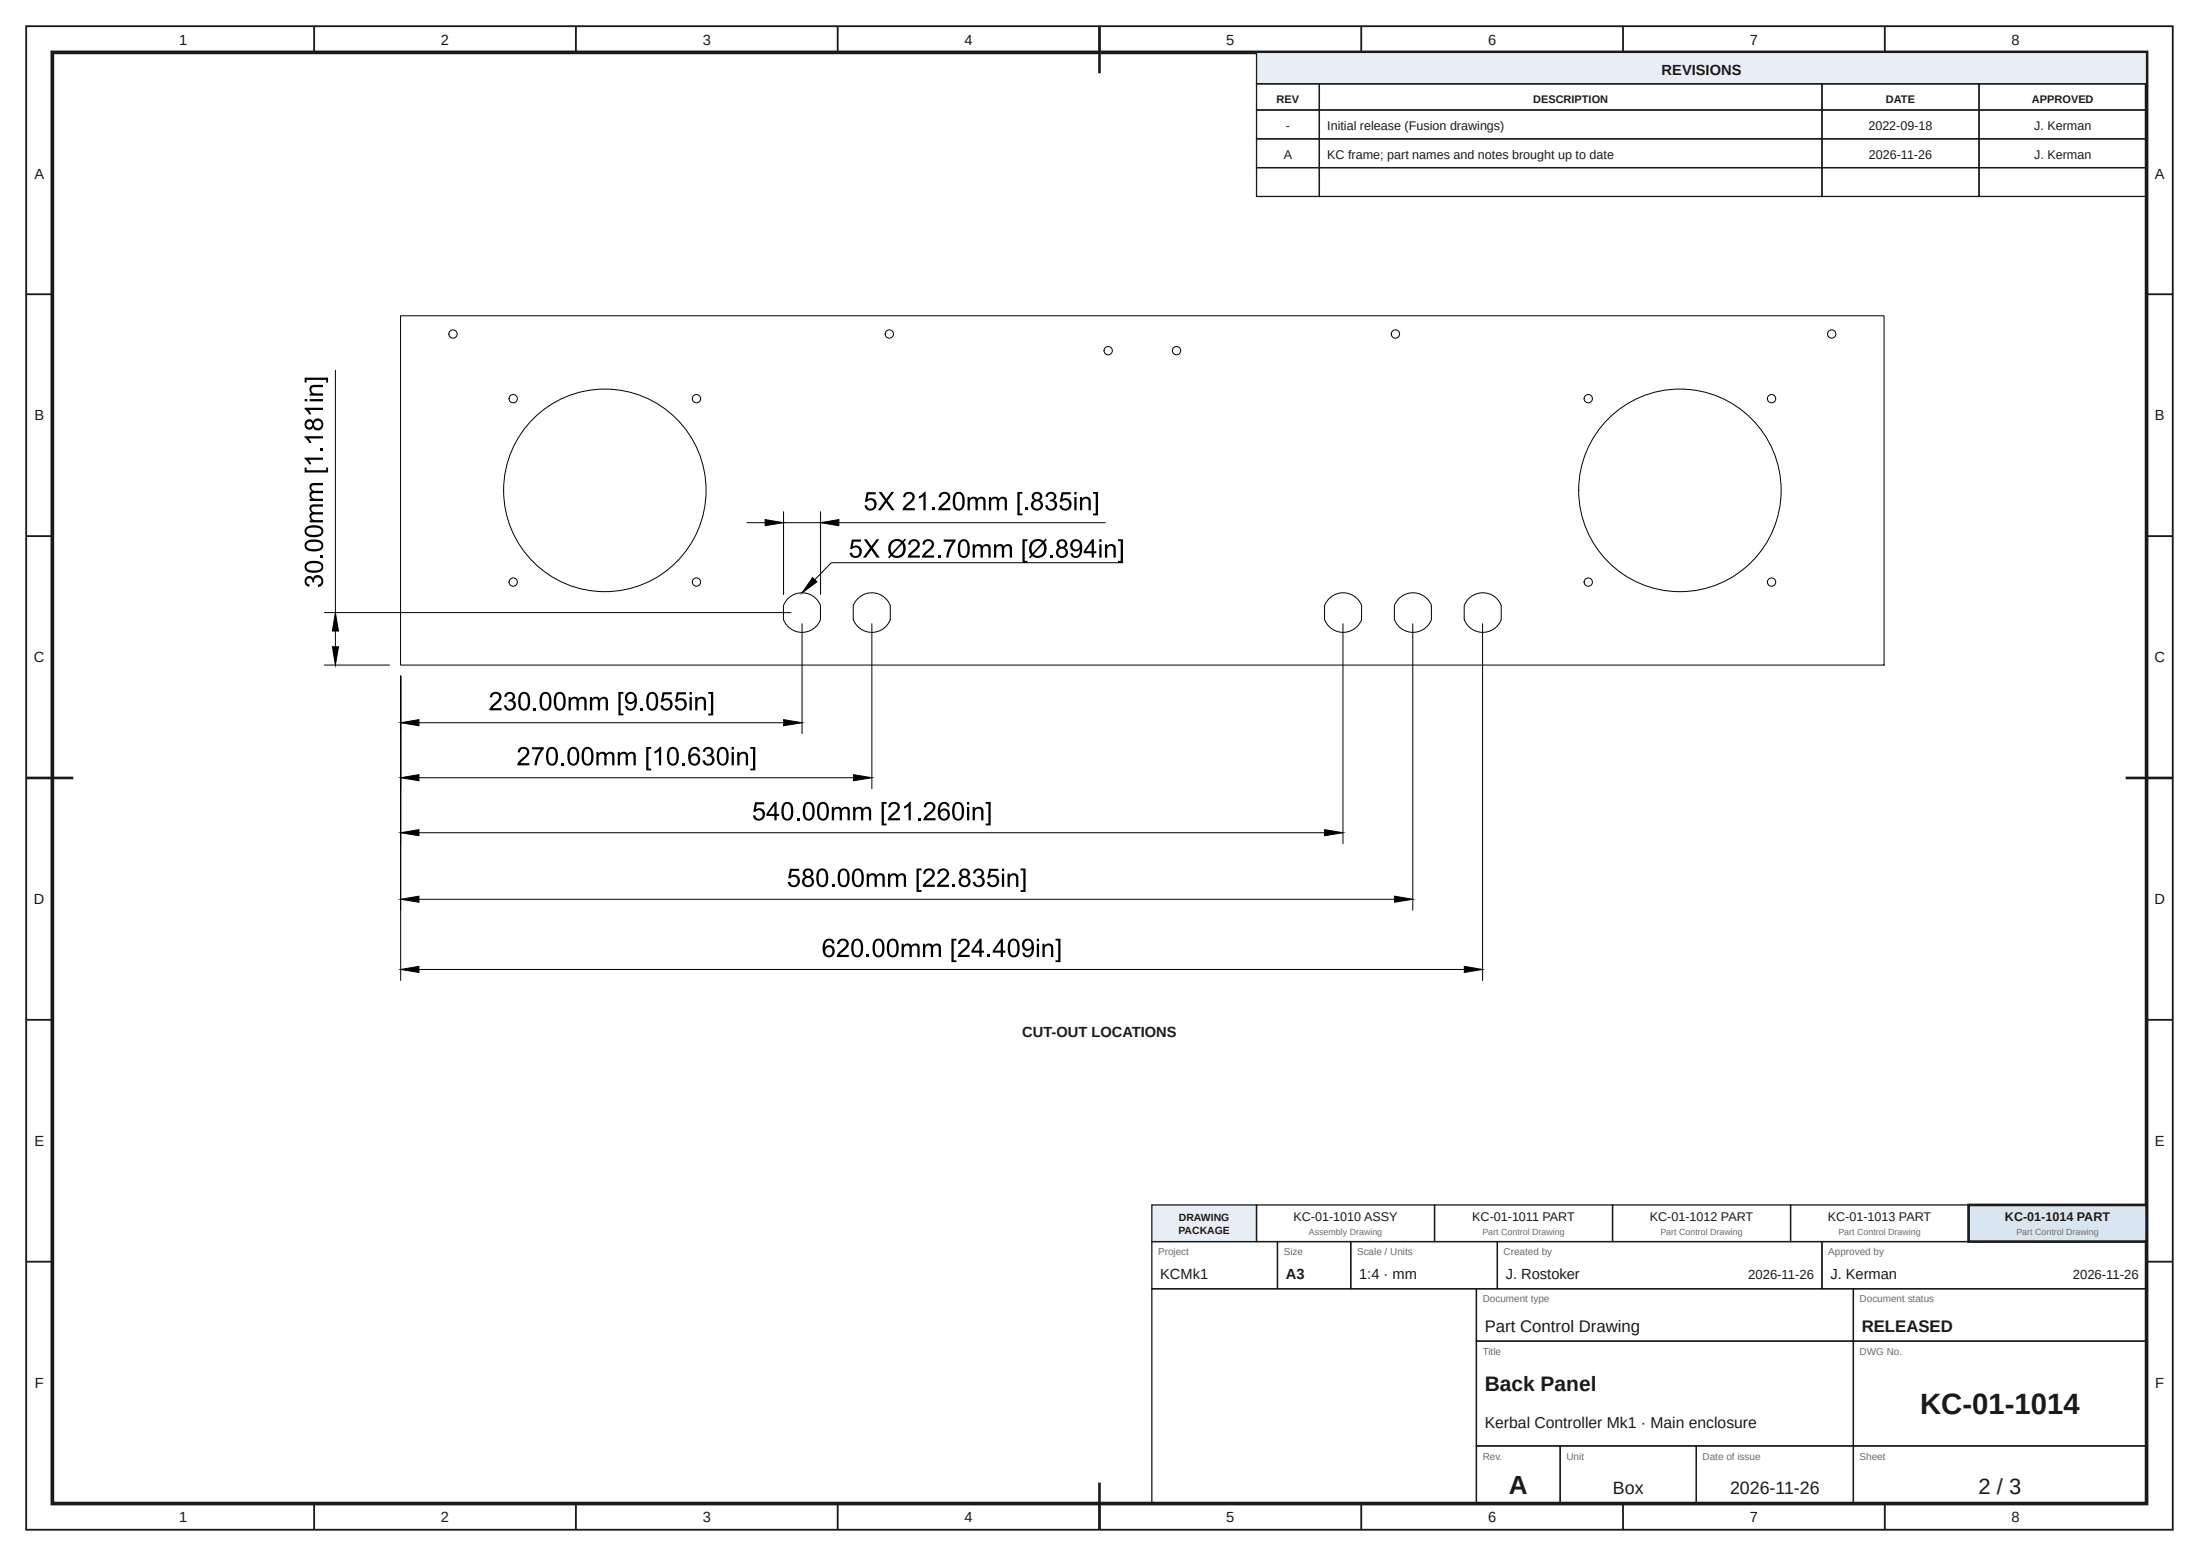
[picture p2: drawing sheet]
<svg xmlns="http://www.w3.org/2000/svg" width="420mm" height="297mm" viewBox="0 0 420 297" stroke-linecap="round" stroke-linejoin="round" font-family="sans-serif">
<g fill="none" stroke="#1a1a1a" stroke-width=".35">
<path d="M5 5h410v287h-410zM60 5v5M110 5v5M160 5v5M210 5v5M260 5v5M310 5v5M360 5v5M5 56.2h5M410 56.2h5M5 102.3h5M410 102.3h5"/>
<path d="M5 148.5h5M410 148.5h5M5 194.7h5M410 194.7h5M5 240.8h5M410 240.8h5M60 287v5M110 287v5M160 287v5M210 287v5M260 287v5M310 287v5"/>
<path d="M360 287v5"/>
</g>
<path d="M10 10h400v277h-400z" fill="none" stroke="#1a1a1a" stroke-width=".7" stroke-linecap="butt"/>
<path d="M210 5v9M5 148.5h9M406 148.5h9M210 283v9" fill="none" stroke="#1a1a1a" stroke-width=".5"/>
<path d="M240 10h170v6h-170z" fill="#e8eef5"/>
<g fill="none" stroke="#1a1a1a" stroke-width=".25">
<path d="M240 10h170v6h-170zM240 16h12v5h-12zM252 16h96v5h-96zM348 16h30v5h-30zM378 16h32v5h-32zM240 21h12v5.5h-12zM240 26.5h12v5.5h-12zM240 32h12v5.5h-12zM252 21h96v5.5h-96zM252 26.5h96v5.5h-96zM252 32h96v5.5h-96zM348 21h30v5.5h-30z"/>
<path d="M348 26.5h30v5.5h-30zM348 32h30v5.5h-30zM378 21h32v5.5h-32zM378 26.5h32v5.5h-32zM378 32h32v5.5h-32zM220 237h24v9h-24zM244 237h14v9h-14zM258 237h28v9h-28zM286 237h62v9h-62zM348 237h62v9h-62zM220 246h62v41h-62zM282 246h72v10h-72z"/>
<path d="M282 256h72v20h-72zM354 246h56v10h-56zM354 256h56v20h-56zM282 276h16v11h-16zM298 276h26v11h-26zM324 276h30v11h-30zM354 276h56v11h-56z"/>
</g>
<path d="M220 230h20v7h-20z" fill="#e8eef5"/>
<path d="M220 230h20v7h-20zM240 230h34v7h-34zM274 230h34v7h-34zM308 230h34v7h-34zM342 230h34v7h-34z" fill="none" stroke="#1a1a1a" stroke-width=".25"/>
<path d="M376 230h34v7h-34z" fill="#d9e6f2"/>
<path d="M376 230h34v7h-34z" fill="none" stroke="#1a1a1a" stroke-width=".5"/>
<g fill="none" stroke="#000" stroke-width=".19">
<path d="M64.1 70.7v46.2M76.5 60.3h283.4v66.7h-283.4zM142.7 99.8h3.4M146.1 99.2l3.6 .6-3.6 .5zM149.7 97.7v15.8M149.7 99.8h7M156.7 99.8l3.5-.6v1.1zM156.7 97.7v15.8M160.2 99.8h50.9M62 116.9h89.1M64.1 116.9l.6 3.6h-1.2zM149.6 115.6l.1 2.7a3.8 3.8 0 0 0 3.5 2.4 3.8 3.8 0 0 0 3.5-2.4v-2.7"/>
<path d="M153.2 119.1v21M155.2 110.2l.8 .9-2.8 2.1zM156.7 115.6a3.8 3.8 0 0 0-3.5-2.4 3.8 3.8 0 0 0-3.5 2.4M163 115.6v2.7a3.8 3.8 0 0 0 3.5 2.4 3.8 3.8 0 0 0 3.5-2.4v-2.7M166.5 119.1v31.5M170 115.6a3.8 3.8 0 0 0-3.5-2.4 3.8 3.8 0 0 0-3.5 2.4M214.5 107.4h-55.7l-3.2 3.3M253 115.6v2.7M256.5 119.1v41.9M260.1 115.6v2.7a3.8 3.8 0 0 1-3.6 2.4 3.8 3.8 0 0 1-3.5-2.4M260.1 115.6a3.8 3.8 0 0 0-3.6-2.4 3.8 3.8 0 0 0-3.5 2.4M266.3 115.6v2.7a3.8 3.8 0 0 0 3.6 2.4 3.8 3.8 0 0 0 3.5-2.4v-2.7"/>
<path d="M269.8 119.1v54.6M273.4 115.6a3.8 3.8 0 0 0-3.5-2.4 3.8 3.8 0 0 0-3.6 2.4M279.7 115.6v2.7a3.8 3.8 0 0 0 3.5 2.4 3.8 3.8 0 0 0 3.5-2.4v-2.7M283.2 119.1v68M286.7 115.6a3.8 3.8 0 0 0-3.5-2.4 3.8 3.8 0 0 0-3.5 2.4M62 127h12.4M63.5 123.5h1.2l-.6 3.5zM64.1 120.5v3M76.5 138l3.5-.6v1.1zM76.5 129v58.1M80 138h69.7M149.7 137.4l3.5 .6-3.5 .5z"/>
<path d="M76.5 148.5l3.5-.6v1.1zM76.5 159l3.5-.6v1.1zM80 148.5h83M80 159h173M163 147.9l3.5 .6-3.5 .5zM253 158.4l3.5 .6-3.5 .5zM76.5 171.7l3.5-.6v1.1zM80 171.7h186.3M266.3 171.1l3.5 .6-3.5 .5zM76.5 185.1l3.5-.6v1.1zM80 185.1h199.7M279.7 184.5l3.5 .6-3.5 .5z"/>
<circle cx="86.5" cy="63.8" r=".79"/>
<circle cx="98" cy="76.1" r=".79"/>
<circle cx="133" cy="76.1" r=".79"/>
<circle cx="169.9" cy="63.8" r=".79"/>
<circle cx="211.7" cy="66.9" r=".79"/>
<circle cx="224.7" cy="66.9" r=".79"/>
<circle cx="266.5" cy="63.8" r=".79"/>
<circle cx="303.4" cy="76.1" r=".79"/>
<circle cx="338.4" cy="76.1" r=".79"/>
<circle cx="349.9" cy="63.8" r=".79"/>
<circle cx="115.5" cy="93.6" r="19.3"/>
<circle cx="320.9" cy="93.6" r="19.3"/>
<circle cx="98" cy="111.1" r=".79"/>
<circle cx="133" cy="111.1" r=".79"/>
<circle cx="303.4" cy="111.1" r=".79"/>
<circle cx="338.4" cy="111.1" r=".79"/>
</g>
<g fill="#000">
<path d="M58.2 77.8h3.5v.5h-2.8l.6 .8h-.4l-.5-.6-.4-.4zM59.3 73.7l.4-.2h2v.4h-1.6a.62 .62 0 0 0-.6 .7 .62 .62 0 0 0 .8 .5h1.4v.4h-2.5v-.4h.3a1.01 1.01 0 0 1-.2-1.4zM58.2 72.1h4.5v.9h-.4v-.5h-3.8v.5h-.3zM61.2 85.5h.5v.5h-.5zM59.3 96.5l.6-.2h1.8v.4h-1.6a.56 .56 0 0 0-.6 .6 .56 .56 0 0 0 .7 .5h1.5v.4h-1.7a.55 .55 0 0 0-.5 .6 .55 .55 0 0 0 .7 .5h1.5v.4h-2.5v-.4h.3a.87 .87 0 0 1 0-1.5 .91 .91 0 0 1-.2-1.3zM59.3 92.4l.6-.2h1.8v.4h-1.6a.56 .56 0 0 0-.6 .6 .56 .56 0 0 0 .7 .5h1.5v.4h-1.7a.55 .55 0 0 0-.5 .6 .55 .55 0 0 0 .7 .5h1.5v.4h-2.5v-.4h.3a.87 .87 0 0 1 0-1.4 .91 .91 0 0 1-.2-1.4zM58.2 87.3h3.5v.5h-2.8l.6 .8h-.4l-.5-.6-.4-.4zM58.2 83.3h3.5v.4h-2.8l.6 .9h-.4l-.5-.7-.4-.4zM58.2 89.2h.3v.6h3.8v-.6h.4v1h-4.5zM146.1 99.2l3.6 .6-3.6 .5zM156.7 99.8l3.5-.6v1.1zM165.5 94h1.8v.4h-1.4l-.2 .9a1.18 1.18 0 0 1 1.5 .4 1.18 1.18 0 0 1-.2 1.5 1.18 1.18 0 0 1-1.5 0l-.4-.7 .5-.1a.74 .74 0 0 0 .9 .7 .74 .74 0 0 0 .5-1.1 .75 .75 0 0 0-.6-.5 .75 .75 0 0 0-.8 .3l-.4-.1z"/>
<path d="M167.8 93.9h.6l.9 1.3 1-1.3h.5l-1.3 1.7 1.4 1.8h-.6l-1-1.5-1.1 1.5h-.5l1.3-1.8zM172.8 94.1a1.11 1.11 0 0 1 1.7 .1 1.11 1.11 0 0 1-.3 1.7l-1.2 1.1h1.7v.4h-2.3a2.69 2.69 0 0 1 1.4-1.7 .74 .74 0 0 0 .5-.8 .74 .74 0 0 0-.7-.7l-.5 .2-.2 .5h-.4zM175.5 94.8l.6-.4 .4-.5h.3v3.5h-.4v-2.7l-.9 .5zM178.1 96.9h.5v.5h-.5zM179.6 94.1a1.11 1.11 0 0 1 1.7 .1 1.11 1.11 0 0 1-.3 1.7l-1.2 1.1h1.7v.4h-2.3a2.69 2.69 0 0 1 1.4-1.7 .74 .74 0 0 0 .5-.8 .74 .74 0 0 0-.7-.7l-.5 .2-.2 .5h-.4zM184.8 94.9h.4v.3a.87 .87 0 0 1 1.5 .1 .83 .83 0 0 1 .9-.5 .83 .83 0 0 1 .6 .9v1.7h-.4v-1.6a.56 .56 0 0 0-.6-.6 .56 .56 0 0 0-.4 .7v1.5h-.5v-1.6a.55 .55 0 0 0-.6-.6 .55 .55 0 0 0-.5 .7v1.5h-.4zM188.9 94.9h.4v.3a.87 .87 0 0 1 1.5 .1 .83 .83 0 0 1 .9-.5 .83 .83 0 0 1 .6 .9v1.7h-.4v-1.6a.56 .56 0 0 0-.6-.6 .56 .56 0 0 0-.5 .7v1.5h-.4v-1.6a.55 .55 0 0 0-.6-.6 .55 .55 0 0 0-.5 .7v1.5h-.4zM194.3 93.9h1v.4h-.5v3.7h.5v.4h-1zM195.8 96.9h.5v.5h-.5zM200 94.1a.95 .95 0 0 1 1.4 0 .95 .95 0 0 1 0 1.3l-.1 .1a1.07 1.07 0 0 1 .5 1.5 1.07 1.07 0 0 1-1.6 .3l-.4-.3-.2-.5 .5-.1a.71 .71 0 0 0 .8 .7 .71 .71 0 0 0 .5-.9 .71 .71 0 0 0-.9-.5v-.3a.6 .6 0 0 0 .8-.5 .6 .6 0 0 0-.6-.7 .6 .6 0 0 0-.6 .7l-.4-.1zM202.8 94h1.7v.4h-1.4l-.2 .9a1.18 1.18 0 0 1 1.6 .4 1.18 1.18 0 0 1-.2 1.5 1.18 1.18 0 0 1-1.6 0l-.3-.7 .4-.1a.74 .74 0 0 0 1 .7 .74 .74 0 0 0 .4-1.1 .75 .75 0 0 0-.6-.5 .75 .75 0 0 0-.8 .3l-.4-.1zM206.3 94.9h.4v.3a.9 .9 0 0 1 1.1-.4 .9 .9 0 0 1 .5 1v1.6h-.4v-1.5a.62 .62 0 0 0-.7-.7 .62 .62 0 0 0-.5 .8v1.4h-.4z"/>
<path d="M208.8 93.9h.9v4.5h-.9v-.4h.5v-3.7h-.5zM58.5 110.2a.79 .79 0 0 1 1.3 .2 1.07 1.07 0 0 1 1.5-.5 1.07 1.07 0 0 1 .3 1.6l-.3 .4-.5 .2-.1-.5a.71 .71 0 0 0 .7-.8 .71 .71 0 0 0-.9-.6 .71 .71 0 0 0-.5 1h-.3a.6 .6 0 0 0-.5-.8 .6 .6 0 0 0-.7 .6 .6 .6 0 0 0 .7 .6l-.1 .4a1.08 1.08 0 0 1-.9-.7 1.08 1.08 0 0 1 .3-1.1zM61.2 105.9h.5v.5h-.5zM155.2 110.2l.8 .9-2.8 2.1zM162.7 103h1.7v.4h-1.4l-.1 .9a1.18 1.18 0 0 1 1.5 .4 1.18 1.18 0 0 1-.2 1.6 1.18 1.18 0 0 1-1.6-.1l-.3-.7h.4a.74 .74 0 0 0 1 .6 .74 .74 0 0 0 .4-1 .75 .75 0 0 0-.6-.6 .75 .75 0 0 0-.7 .3h-.4zM165 102.9h.5l.9 1.4 1-1.4h.5l-1.2 1.7 1.3 1.8h-.5l-1.1-1.4-1 1.4h-.6l1.4-1.8zM173.8 103.2a1.11 1.11 0 0 1 1.7 .1 1.11 1.11 0 0 1-.4 1.6l-1.1 1.1h1.7v.4h-2.3a2.69 2.69 0 0 1 1.3-1.7 .74 .74 0 0 0 .5-.8 .74 .74 0 0 0-.6-.6l-.5 .2-.2 .5-.4-.1zM176.5 103.2a1.11 1.11 0 0 1 1.7 .1 1.11 1.11 0 0 1-.3 1.6l-1.2 1.1h1.7v.4h-2.3a2.69 2.69 0 0 1 1.4-1.7 .74 .74 0 0 0 .5-.8 .74 .74 0 0 0-.7-.6l-.5 .2-.2 .5-.4-.1zM179.1 105.9h.5v.5h-.5zM180.3 103h2.2v.3l-.3 .4a5.5 5.5 0 0 0-1 2.7h-.5l.2-1 .4-1.1 .7-.9h-1.7zM185.8 103.9h.4v.4a.87 .87 0 0 1 1.5 0 .83 .83 0 0 1 .9-.4 .83 .83 0 0 1 .6 .8v1.7h-.4v-1.6a.56 .56 0 0 0-.6-.6 .56 .56 0 0 0-.5 .8v1.4h-.4v-1.6a.55 .55 0 0 0-.6-.6 .55 .55 0 0 0-.5 .7v1.5h-.4zM189.9 103.9h.3v.4a.87 .87 0 0 1 1.5 0 .83 .83 0 0 1 1-.4 .83 .83 0 0 1 .6 .8v1.7h-.4v-1.6a.56 .56 0 0 0-.7-.6 .56 .56 0 0 0-.4 .8v1.4h-.4v-1.6a.55 .55 0 0 0-.6-.6 .55 .55 0 0 0-.5 .7v1.5h-.4z"/>
<path d="M195.3 102.9h.9v.4h-.5v3.8h.5v.3h-.9zM200.6 105.9h.5v.5h-.5zM211 103.9h.4v.4a.9 .9 0 0 1 1.1-.4 .9 .9 0 0 1 .6 1v1.5h-.4v-1.5a.62 .62 0 0 0-.7-.7 .62 .62 0 0 0-.5 .9v1.3h-.5zM213.5 102.9h1v4.5h-1v-.3h.6v-3.8h-.6zM63.5 123.5h1.2l-.6 3.5zM64.1 116.9l.6 3.6h-1.2zM76.5 138l3.5-.6v1.1zM93.9 132.3a1.11 1.11 0 0 1 1.7 .1 1.11 1.11 0 0 1-.3 1.7l-1.2 1.1h1.7v.4h-2.3a2.69 2.69 0 0 1 1.4-1.7 .74 .74 0 0 0 .5-.8 .74 .74 0 0 0-.7-.7l-.5 .2-.2 .5h-.4zM96.7 132.3a.95 .95 0 0 1 1.3-.1 .95 .95 0 0 1 0 1.4l-.1 .1a1.07 1.07 0 0 1 .5 1.5 1.07 1.07 0 0 1-1.6 .3l-.4-.3-.1-.5 .4-.1a.71 .71 0 0 0 .8 .7 .71 .71 0 0 0 .6-.9 .71 .71 0 0 0-1-.5l.1-.3a.6 .6 0 0 0 .7-.5 .6 .6 0 0 0-.6-.7 .6 .6 0 0 0-.6 .7l-.4-.1zM101.9 135.1h.5v.5h-.5zM108.6 133.1h.4v.3a.87 .87 0 0 1 1.5 0 .83 .83 0 0 1 .9-.4 .83 .83 0 0 1 .6 .8v1.8h-.4v-1.6a.56 .56 0 0 0-.6-.6 .56 .56 0 0 0-.5 .7v1.5h-.4v-1.7a.55 .55 0 0 0-.6-.5 .55 .55 0 0 0-.5 .7v1.5h-.4zM112.7 133.1h.4v.3a.87 .87 0 0 1 1.5 0 .83 .83 0 0 1 .9-.4 .83 .83 0 0 1 .6 .8v1.8h-.4v-1.6a.56 .56 0 0 0-.6-.6 .56 .56 0 0 0-.5 .7v1.5h-.4v-1.7a.55 .55 0 0 0-.6-.5 .55 .55 0 0 0-.5 .7v1.5h-.4z"/>
<path d="M118.1 132.1h1v.3h-.6v3.8h.6v.4h-1zM122.3 135.1h.5v.5h-.5zM126.6 132.1h1.7v.4h-1.4l-.2 1a1.18 1.18 0 0 1 1.6 .3 1.18 1.18 0 0 1-.2 1.6 1.18 1.18 0 0 1-1.6 0l-.4-.7 .5-.1a.74 .74 0 0 0 .9 .7 .74 .74 0 0 0 .5-1.1 .75 .75 0 0 0-.6-.6 .75 .75 0 0 0-.8 .4l-.4-.1zM129.3 132.1h1.7v.4h-1.4l-.2 1a1.18 1.18 0 0 1 1.6 .3 1.18 1.18 0 0 1-.2 1.6 1.18 1.18 0 0 1-1.6 0l-.3-.7 .4-.1a.74 .74 0 0 0 1 .7 .74 .74 0 0 0 .4-1.1 .75 .75 0 0 0-.6-.6 .75 .75 0 0 0-.8 .4l-.4-.1zM132.8 133.1h.4v.3a.9 .9 0 0 1 1.1-.4 .9 .9 0 0 1 .5 1v1.6h-.4v-1.6a.62 .62 0 0 0-.7-.6 .62 .62 0 0 0-.5 .8v1.4h-.4zM135.3 132.1h.9v4.5h-.9v-.4h.5v-3.8h-.5zM149.7 137.4l3.5 .6-3.5 .5zM76.5 148.5l3.5-.6v1.1zM76.5 159l3.5-.6v1.1zM99.2 142.8a1.11 1.11 0 0 1 1.7 .1 1.11 1.11 0 0 1-.3 1.7l-1.2 1.1h1.7v.4h-2.3a2.69 2.69 0 0 1 1.4-1.7 .74 .74 0 0 0 .5-.8 .74 .74 0 0 0-.7-.7l-.5 .2-.2 .5h-.4zM101.6 142.6h2.3v.4l-.4 .4a5.5 5.5 0 0 0-1 2.7h-.4l.1-1 .5-1.1 .6-1h-1.7zM107.2 145.6h.5v.5h-.5z"/>
<path d="M113.9 143.5h.4v.4a.87 .87 0 0 1 1.5 0 .83 .83 0 0 1 .9-.4 .83 .83 0 0 1 .7 .8v1.8h-.5v-1.6a.56 .56 0 0 0-.6-.6 .56 .56 0 0 0-.4 .7v1.5h-.5v-1.7a.55 .55 0 0 0-.6-.5 .55 .55 0 0 0-.4 .7l-.1 1.5h-.4zM118 143.5h.4v.4a.87 .87 0 0 1 1.5 0 .83 .83 0 0 1 .9-.4 .83 .83 0 0 1 .6 .8v1.8h-.4v-1.6a.56 .56 0 0 0-.6-.6 .56 .56 0 0 0-.5 .7v1.5h-.4v-1.7a.55 .55 0 0 0-.6-.5 .55 .55 0 0 0-.5 .7v1.5h-.4zM123.4 142.6h1v.3h-.5v3.8h.5v.4h-1zM125 143.5l.6-.5 .4-.4h.3v3.5h-.4v-2.8l-.9 .6zM130.3 145.6h.5v.5h-.5zM134.6 142.8a.95 .95 0 0 1 1.3-.1 .95 .95 0 0 1 .1 1.4l-.2 .1a1.07 1.07 0 0 1 .5 1.5 1.07 1.07 0 0 1-1.6 .3l-.3-.3-.2-.5 .4-.1a.71 .71 0 0 0 .8 .7 .71 .71 0 0 0 .6-.9 .71 .71 0 0 0-1-.5l.1-.3a.6 .6 0 0 0 .8-.5 .6 .6 0 0 0-.6-.7 .6 .6 0 0 0-.6 .7l-.5-.1zM140.8 143.5h.4v.4a.9 .9 0 0 1 1.1-.4 .9 .9 0 0 1 .6 1v1.6h-.5v-1.6a.62 .62 0 0 0-.7-.6 .62 .62 0 0 0-.5 .8v1.4h-.4zM144.2 153.1h1.8v.4h-1.4l-.2 1a1.18 1.18 0 0 1 1.5 .3 1.18 1.18 0 0 1-.2 1.6 1.18 1.18 0 0 1-1.6 0l-.3-.7 .5-.1a.74 .74 0 0 0 .9 .7 .74 .74 0 0 0 .4-1.1 .75 .75 0 0 0-.6-.6 .75 .75 0 0 0-.7 .4l-.4-.1zM143.3 142.6h1v4.5h-1v-.4h.5v-3.8h-.5zM152.2 156.1h.5v.5h-.5zM158.9 154h.4v.4a.87 .87 0 0 1 1.4 0 .83 .83 0 0 1 1-.4 .83 .83 0 0 1 .6 .8v1.8h-.4v-1.6a.56 .56 0 0 0-.6-.6 .56 .56 0 0 0-.5 .7v1.5h-.4v-1.7a.55 .55 0 0 0-.6-.5 .55 .55 0 0 0-.5 .7v1.5h-.4zM162.9 154h.4v.4a.87 .87 0 0 1 1.5 0 .83 .83 0 0 1 1-.4 .83 .83 0 0 1 .6 .8v1.8h-.4v-1.6a.56 .56 0 0 0-.7-.6 .56 .56 0 0 0-.4 .7v1.5h-.4v-1.7a.55 .55 0 0 0-.7-.5 .55 .55 0 0 0-.4 .7v1.5h-.5z"/>
<path d="M163 147.9l3.5 .6-3.5 .5zM168.4 153.1h.9v.3h-.5v3.8h.5v.4h-.9zM170 153.3a1.11 1.11 0 0 1 1.7 .1 1.11 1.11 0 0 1-.4 1.7l-1.1 1.1h1.7v.4h-2.3a2.69 2.69 0 0 1 1.3-1.7 .74 .74 0 0 0 .5-.8 .74 .74 0 0 0-.6-.7l-.5 .2-.2 .5h-.4zM172.7 153.9l.6-.4 .4-.4h.3v3.5h-.5v-2.8l-.8 .6zM175.3 156.1h.5v.5h-.5zM176.8 153.3a1.11 1.11 0 0 1 1.6 .1 1.11 1.11 0 0 1-.3 1.7l-1.1 1.1h1.7v.4h-2.3a2.69 2.69 0 0 1 1.3-1.7 .74 .74 0 0 0 .5-.8 .74 .74 0 0 0-.6-.7l-.5 .2-.2 .5h-.5zM185.8 154h.4v.4a.9 .9 0 0 1 1.1-.4 .9 .9 0 0 1 .5 1v1.6h-.4v-1.6a.62 .62 0 0 0-.7-.6 .62 .62 0 0 0-.5 .8v1.4h-.4zM188.3 153.1h.9v4.5h-.9v-.4h.5v-3.8h-.5zM253 158.4l3.5 .6-3.5 .5zM76.5 171.7l3.5-.6v1.1zM150.9 165.8h1.7v.4h-1.4l-.2 1a1.18 1.18 0 0 1 1.6 .3 1.18 1.18 0 0 1-.2 1.6 1.18 1.18 0 0 1-1.6 0l-.3-.7 .4-.1a.74 .74 0 0 0 1 .7 .74 .74 0 0 0 .4-1.1 .75 .75 0 0 0-.6-.6 .75 .75 0 0 0-.7 .4l-.4-.1zM158.9 168.8h.5v.5h-.5z"/>
<path d="M165.5 166.7h.4v.4a.87 .87 0 0 1 1.5 0 .83 .83 0 0 1 1-.4 .83 .83 0 0 1 .6 .8v1.8h-.4v-1.6a.56 .56 0 0 0-.7-.6 .56 .56 0 0 0-.4 .7v1.5h-.4v-1.7a.55 .55 0 0 0-.7-.5 .55 .55 0 0 0-.4 .7v1.5h-.5zM169.6 166.7h.4v.4a.87 .87 0 0 1 1.5 0 .83 .83 0 0 1 .9-.4 .83 .83 0 0 1 .7 .8v1.8h-.5v-1.6a.56 .56 0 0 0-.6-.6 .56 .56 0 0 0-.4 .7v1.5h-.5v-1.7a.55 .55 0 0 0-.6-.5 .55 .55 0 0 0-.4 .7l-.1 1.5h-.4zM175.1 165.8h.9v.3h-.5v3.8h.5v.4h-.9zM176.7 166a1.11 1.11 0 0 1 1.6 .1 1.11 1.11 0 0 1-.3 1.7l-1.2 1.1h1.8v.4h-2.4a2.69 2.69 0 0 1 1.4-1.7 .74 .74 0 0 0 .5-.8 .74 .74 0 0 0-.7-.7l-.5 .2-.1 .5h-.5zM179.4 166a1.11 1.11 0 0 1 1.6 .1 1.11 1.11 0 0 1-.3 1.7l-1.2 1.1h1.8v.4h-2.3a2.69 2.69 0 0 1 1.3-1.7 .74 .74 0 0 0 .5-.8 .74 .74 0 0 0-.6-.7l-.5 .2-.2 .5h-.5zM182 168.8h.5v.5h-.5zM186.2 166a.95 .95 0 0 1 1.4-.1 .95 .95 0 0 1 0 1.4l-.2 .1a1.07 1.07 0 0 1 .5 1.5 1.07 1.07 0 0 1-1.5 .3l-.4-.3-.2-.5 .4-.1a.71 .71 0 0 0 .9 .7 .71 .71 0 0 0 .5-.9 .71 .71 0 0 0-.9-.5v-.4a.6 .6 0 0 0 .8-.4 .6 .6 0 0 0-.6-.7 .6 .6 0 0 0-.6 .7l-.5-.1zM188.9 165.8h1.8v.4h-1.4l-.2 1a1.18 1.18 0 0 1 1.5 .3 1.18 1.18 0 0 1-.2 1.6 1.18 1.18 0 0 1-1.5 0l-.4-.7 .5-.1a.74 .74 0 0 0 .9 .7 .74 .74 0 0 0 .5-1.1 .75 .75 0 0 0-.6-.6 .75 .75 0 0 0-.8 .4l-.4-.1zM192.4 166.7h.4v.4a.9 .9 0 0 1 1.1-.4 .9 .9 0 0 1 .6 1v1.6h-.4v-1.6a.62 .62 0 0 0-.7-.6 .62 .62 0 0 0-.5 .8v1.4h-.5zM194.9 165.8h1v4.5h-1v-.4h.6v-3.8h-.6zM266.3 171.1l3.5 .6-3.5 .5zM76.5 185.1l3.5-.6v1.1z"/>
<path d="M160.2 179.4a1.11 1.11 0 0 1 1.7 .1 1.11 1.11 0 0 1-.3 1.6l-1.2 1.2h1.7v.4h-2.3a2.69 2.69 0 0 1 1.4-1.7 .74 .74 0 0 0 .5-.8 .74 .74 0 0 0-.7-.7l-.5 .2-.2 .5h-.4zM165.5 182.2h.5v.5h-.5zM172.2 180.1h.4v.4a.87 .87 0 0 1 1.5 0 .83 .83 0 0 1 .9-.4 .83 .83 0 0 1 .6 .8v1.8h-.4v-1.6a.56 .56 0 0 0-.6-.6 .56 .56 0 0 0-.5 .7v1.5h-.4v-1.7a.55 .55 0 0 0-.6-.5 .55 .55 0 0 0-.5 .7v1.5h-.4zM176.3 180.1h.4v.4a.87 .87 0 0 1 1.5 0 .83 .83 0 0 1 .9-.4 .83 .83 0 0 1 .6 .8v1.8h-.4v-1.6a.56 .56 0 0 0-.6-.6 .56 .56 0 0 0-.5 .7v1.5h-.4v-1.7a.55 .55 0 0 0-.6-.5 .55 .55 0 0 0-.5 .7v1.5h-.4zM181.7 179.2h1v.3h-.5v3.8h.5v.4h-1zM183.3 179.4a1.11 1.11 0 0 1 1.7 .1 1.11 1.11 0 0 1-.3 1.6l-1.2 1.2h1.7v.4h-2.3a2.69 2.69 0 0 1 1.4-1.7 .74 .74 0 0 0 .5-.8 .74 .74 0 0 0-.7-.7l-.5 .2-.2 .5h-.4zM188.6 182.2h.5v.5h-.5zM199.1 180.1h.4v.4a.9 .9 0 0 1 1.1-.4 .9 .9 0 0 1 .6 1v1.6h-.5v-1.6a.62 .62 0 0 0-.7-.6 .62 .62 0 0 0-.5 .8v1.4h-.4zM201.6 179.2h1v4.5h-1v-.4h.5v-3.8h-.5zM279.7 184.5l3.5 .6-3.5 .5z"/>
<path d="M58.2 76.2h.5v.4h-.5zM59.2 76.2h2.5v.4h-2.5z"/>
<path d="M58.4 80.3a.79 .79 0 0 1 1.4 .2 1.07 1.07 0 0 1 1.5-.5 1.07 1.07 0 0 1 .3 1.6 .98 .98 0 0 1-.9 .6 .98 .98 0 0 1-.9-.7 .88 .88 0 0 1-1.2 .4 .88 .88 0 0 1-.4-1.2zM58.5 81a.56 .56 0 0 0 1.1 0 .56 .56 0 0 0-1.1 0zM60 81a.72 .72 0 0 0 1.4 0 .72 .72 0 0 0-1.4 0z"/>
<path d="M182.5 94.1a1.17 1.17 0 0 1 1.3 0 1.17 1.17 0 0 1 .4 1.3 1.76 1.76 0 0 1-.8 2 1.14 1.14 0 0 1-1.4-1.3 2.33 2.33 0 0 1 .5-2zM182.8 94.4a2.66 2.66 0 0 0 0 2.6 .74 .74 0 0 0 .8-.1 .74 .74 0 0 0 .2-.8v-.8a.75 .75 0 0 0-.2-.8 .75 .75 0 0 0-.8-.1z"/>
<path d="M197.3 94.2a.97 .97 0 0 1 1.4-.2 .97 .97 0 0 1 .1 1.3l-.2 .2a1.07 1.07 0 0 1 .4 1.5 1.07 1.07 0 0 1-1.5 .3 .98 .98 0 0 1-.6-.9 .98 .98 0 0 1 .7-.9 .78 .78 0 0 1-.3-1.3zM197.5 94.8a.56 .56 0 0 0 1.1 0 .56 .56 0 0 0-1.1 0zM197.4 96.4a.72 .72 0 0 0 1.4 0 .72 .72 0 0 0-1.4 0z"/>
<path d="M205.2 93.9h.4v.5h-.4zM205.2 94.9h.4v2.5h-.4z"/>
<path d="M58.5 107.5a2.82 2.82 0 0 1 3 .1 1.12 1.12 0 0 1 .1 1.2 1.12 1.12 0 0 1-1.2 .5 1.82 1.82 0 0 1-2.2-.9v-.5zM58.7 107.8a.73 .73 0 0 0 0 .9 .73 .73 0 0 0 .9 .2h.8a.71 .71 0 0 0 .8-.3 .71 .71 0 0 0-.1-.9 2.9 2.9 0 0 0-2.4 .1z"/>
<path d="M58.5 103.4a2.82 2.82 0 0 1 3 .1 1.12 1.12 0 0 1 .1 1.2 1.12 1.12 0 0 1-1.2 .5 1.82 1.82 0 0 1-2.2-.8v-.6zM58.7 103.8a.73 .73 0 0 0 0 .8 .73 .73 0 0 0 .9 .2h.8a.71 .71 0 0 0 .8-.3 .71 .71 0 0 0-.1-.9 2.9 2.9 0 0 0-2.4 .2z"/>
<path d="M58.5 100.7a2.82 2.82 0 0 1 3 .1 1.12 1.12 0 0 1 .1 1.2 1.12 1.12 0 0 1-1.2 .5 1.82 1.82 0 0 1-2.2-.9v-.5zM58.7 101a.73 .73 0 0 0 0 .9 .73 .73 0 0 0 .9 .2h.8a.71 .71 0 0 0 .8-.3 .71 .71 0 0 0-.1-.9 2.9 2.9 0 0 0-2.4 .1z"/>
<path d="M170.2 103.3a1.73 1.73 0 0 1 2.2 0l.4-.5 .2 .2-.4 .5a1.79 1.79 0 0 1 .1 2.3 1.79 1.79 0 0 1-2.3 .5l-.1-.2-.4 .5-.3-.2 .4-.5a2.07 2.07 0 0 1 .2-2.6zM170.5 103.6a1.87 1.87 0 0 0-.2 2l1.8-2a1.17 1.17 0 0 0-1.6 0zM172.3 103.8l-1.8 2a1.25 1.25 0 0 0 1.6 .1 1.25 1.25 0 0 0 .4-1.5z"/>
<path d="M183.5 103.1a1.17 1.17 0 0 1 1.3 .1 1.17 1.17 0 0 1 .4 1.2 1.76 1.76 0 0 1-.9 2.1 1.14 1.14 0 0 1-1.3-1.3 2.33 2.33 0 0 1 .5-2.1zM183.7 103.4a2.66 2.66 0 0 0 0 2.6 .74 .74 0 0 0 .9-.1 .74 .74 0 0 0 .2-.8v-.8a.75 .75 0 0 0-.2-.8 .75 .75 0 0 0-.9-.1z"/>
<path d="M197.1 103.3a1.73 1.73 0 0 1 2.2 0l.4-.5 .2 .2-.4 .5a1.79 1.79 0 0 1 .1 2.3 1.79 1.79 0 0 1-2.3 .5l-.1-.2-.4 .5-.3-.2 .4-.5a2.07 2.07 0 0 1 .2-2.6zM197.4 103.6a1.87 1.87 0 0 0-.2 2l1.8-2a1.17 1.17 0 0 0-1.6 0zM199.2 103.8l-1.8 2a1.25 1.25 0 0 0 1.6 .1 1.25 1.25 0 0 0 .4-1.5z"/>
<path d="M202.1 103.2a.97 .97 0 0 1 1.3-.1 .97 .97 0 0 1 .2 1.3l-.3 .1a1.07 1.07 0 0 1 .5 1.6 1.07 1.07 0 0 1-1.6 .3 .98 .98 0 0 1-.5-1 .98 .98 0 0 1 .7-.9 .78 .78 0 0 1-.3-1.3zM202.3 103.8a.56 .56 0 0 0 1.1 0 .56 .56 0 0 0-1.1 0zM202.1 105.4a.75 .75 0 0 0 1.5 0 .75 .75 0 0 0-1.5 0z"/>
<path d="M204.7 103.2a1.19 1.19 0 0 1 1.4-.1 1.19 1.19 0 0 1 .6 1.2 1.7 1.7 0 0 1-1.2 2.2l-.5-.1-.4-.3-.1-.5h.4a.71 .71 0 0 0 .8 .5 .71 .71 0 0 0 .6-.9v-.4a1.08 1.08 0 0 1-1.6 .2 1.08 1.08 0 0 1-.2-1.5zM205.1 103.5a.77 .77 0 0 0-.1 1.1 .77 .77 0 0 0 1.1 0 .77 .77 0 0 0-.1-1.1l-.4-.2z"/>
<path d="M208.6 102.9h.3v2.3h.5v.4h-.5v.8h-.4v-.8h-1.5v-.4zM208.5 103.6l-1.1 1.6h1.1z"/>
<path d="M210 102.9h.4v.5h-.4zM210 103.9h.4v2.5h-.4z"/>
<path d="M99.5 132.3a1.17 1.17 0 0 1 1.3 0 1.17 1.17 0 0 1 .4 1.2 1.76 1.76 0 0 1-.8 2.1 1.14 1.14 0 0 1-1.4-1.3 2.33 2.33 0 0 1 .5-2zM99.8 132.5a2.66 2.66 0 0 0 0 2.7 .74 .74 0 0 0 .8-.1 .74 .74 0 0 0 .2-.8v-.8a.75 .75 0 0 0-.2-.8 .75 .75 0 0 0-.8-.2z"/>
<path d="M103.6 132.3a1.17 1.17 0 0 1 1.3 0 1.17 1.17 0 0 1 .4 1.2 1.76 1.76 0 0 1-.9 2.1 1.14 1.14 0 0 1-1.3-1.3 2.33 2.33 0 0 1 .5-2zM103.8 132.5a2.66 2.66 0 0 0 0 2.7 .74 .74 0 0 0 .9-.1 .74 .74 0 0 0 .2-.8v-.8a.75 .75 0 0 0-.2-.8 .75 .75 0 0 0-.9-.2z"/>
<path d="M106.3 132.3a1.17 1.17 0 0 1 1.3 0 1.17 1.17 0 0 1 .4 1.2 1.76 1.76 0 0 1-.8 2.1 1.14 1.14 0 0 1-1.4-1.3 2.33 2.33 0 0 1 .5-2zM106.6 132.5a2.66 2.66 0 0 0 0 2.7 .74 .74 0 0 0 .8-.1 .74 .74 0 0 0 .2-.8v-.8a.75 .75 0 0 0-.2-.8 .75 .75 0 0 0-.8-.2z"/>
<path d="M119.7 132.4a1.19 1.19 0 0 1 1.3-.2 1.19 1.19 0 0 1 .6 1.3 1.7 1.7 0 0 1-1.2 2.1l-.5-.1-.3-.3-.2-.4 .4-.1a.71 .71 0 0 0 .9 .6 .71 .71 0 0 0 .5-.9v-.5a1.08 1.08 0 0 1-1.5 .3 1.08 1.08 0 0 1-.2-1.6zM120 132.7a.77 .77 0 0 0-.1 1.1 .77 .77 0 0 0 1.2 0 .77 .77 0 0 0-.1-1.2l-.5-.2z"/>
<path d="M123.9 132.3a1.17 1.17 0 0 1 1.3 0 1.17 1.17 0 0 1 .5 1.2 1.76 1.76 0 0 1-.9 2.1 1.14 1.14 0 0 1-1.3-1.3 2.33 2.33 0 0 1 .4-2zM124.2 132.5a2.66 2.66 0 0 0 0 2.7 .74 .74 0 0 0 .9-.1 .74 .74 0 0 0 .2-.8v-.8a.75 .75 0 0 0-.2-.8 .75 .75 0 0 0-.9-.2z"/>
<path d="M131.7 132.1h.4v.5h-.4zM131.7 133.1h.4v2.5h-.4z"/>
<path d="M104.8 142.8a1.17 1.17 0 0 1 1.3 0 1.17 1.17 0 0 1 .5 1.2 1.76 1.76 0 0 1-.9 2.1 1.14 1.14 0 0 1-1.4-1.3 2.33 2.33 0 0 1 .5-2zM105.1 143a2.66 2.66 0 0 0 0 2.7 .74 .74 0 0 0 .8-.1 .74 .74 0 0 0 .2-.8v-.8a.75 .75 0 0 0-.2-.9 .75 .75 0 0 0-.8-.1z"/>
<path d="M108.9 142.8a1.17 1.17 0 0 1 1.3 0 1.17 1.17 0 0 1 .4 1.2 1.76 1.76 0 0 1-.9 2.1 1.14 1.14 0 0 1-1.3-1.3 2.33 2.33 0 0 1 .5-2zM109.2 143a2.66 2.66 0 0 0-.1 2.7 .74 .74 0 0 0 .9-.1 .74 .74 0 0 0 .2-.8v-.8a.75 .75 0 0 0-.2-.9 .75 .75 0 0 0-.8-.1z"/>
<path d="M111.6 142.8a1.17 1.17 0 0 1 1.3 0 1.17 1.17 0 0 1 .5 1.2 1.76 1.76 0 0 1-.9 2.1 1.14 1.14 0 0 1-1.4-1.3 2.33 2.33 0 0 1 .5-2zM111.9 143a2.66 2.66 0 0 0 0 2.7 .74 .74 0 0 0 .8-.1 .74 .74 0 0 0 .2-.8v-.8a.75 .75 0 0 0-.2-.9 .75 .75 0 0 0-.8-.1z"/>
<path d="M127.9 142.8a1.17 1.17 0 0 1 1.3 0 1.17 1.17 0 0 1 .5 1.2 1.76 1.76 0 0 1-.9 2.1 1.14 1.14 0 0 1-1.4-1.3 2.33 2.33 0 0 1 .5-2zM128.2 143a2.66 2.66 0 0 0 0 2.7 .74 .74 0 0 0 .8-.1 .74 .74 0 0 0 .2-.8v-.8a.75 .75 0 0 0-.2-.9 .75 .75 0 0 0-.8-.1z"/>
<path d="M131.8 143a1.05 1.05 0 0 1 1.1-.4 1.05 1.05 0 0 1 .8 .8l-.4 .1a.68 .68 0 0 0-.8-.6 .68 .68 0 0 0-.6 .8v.6a1.12 1.12 0 0 1 1.8 .3 1.12 1.12 0 0 1-1 1.5 1.34 1.34 0 0 1-1.3-1.7l.1-.8zM132.1 144.4a.73 .73 0 0 0 .1 1.2 .73 .73 0 0 0 1.1-.4 .72 .72 0 0 0-.3-.9 .72 .72 0 0 0-.9 .1z"/>
<path d="M137.4 142.8a1.17 1.17 0 0 1 1.3 0 1.17 1.17 0 0 1 .5 1.2 1.76 1.76 0 0 1-.9 2.1 1.14 1.14 0 0 1-1.4-1.3 2.33 2.33 0 0 1 .5-2zM137.7 143a2.66 2.66 0 0 0 0 2.7 .74 .74 0 0 0 .8-.1 .74 .74 0 0 0 .2-.8v-.8a.75 .75 0 0 0-.2-.9 .75 .75 0 0 0-.8-.1z"/>
<path d="M139.7 142.6h.5v.5h-.5zM139.7 143.5h.5v2.6h-.5z"/>
<path d="M148 153.1h.3v2.3h.5v.3h-.5v.9h-.4v-.9h-1.5v-.3zM147.9 153.8l-1.1 1.6h1.1z"/>
<path d="M149.8 153.3a1.17 1.17 0 0 1 1.3 0 1.17 1.17 0 0 1 .4 1.2 1.76 1.76 0 0 1-.9 2.1 1.14 1.14 0 0 1-1.3-1.3 2.33 2.33 0 0 1 .5-2zM150 153.5a2.66 2.66 0 0 0 0 2.7 .74 .74 0 0 0 .9-.1 .74 .74 0 0 0 .2-.8v-.8a.75 .75 0 0 0-.2-.9 .75 .75 0 0 0-.9-.1z"/>
<path d="M153.8 153.3a1.17 1.17 0 0 1 1.3 0 1.17 1.17 0 0 1 .5 1.2 1.76 1.76 0 0 1-.9 2.1 1.14 1.14 0 0 1-1.4-1.3 2.33 2.33 0 0 1 .5-2zM154.1 153.5a2.66 2.66 0 0 0 0 2.7 .74 .74 0 0 0 .8-.1 .74 .74 0 0 0 .3-.8v-.8a.75 .75 0 0 0-.3-.9 .75 .75 0 0 0-.8-.1z"/>
<path d="M156.5 153.3a1.17 1.17 0 0 1 1.4 0 1.17 1.17 0 0 1 .4 1.2 1.76 1.76 0 0 1-.9 2.1 1.14 1.14 0 0 1-1.3-1.3 2.33 2.33 0 0 1 .4-2zM156.8 153.5a2.66 2.66 0 0 0 0 2.7 .74 .74 0 0 0 .9-.1 .74 .74 0 0 0 .2-.8v-.8a.75 .75 0 0 0-.2-.9 .75 .75 0 0 0-.9-.1z"/>
<path d="M179.5 153.5a1.05 1.05 0 0 1 1.1-.4 1.05 1.05 0 0 1 .8 .8l-.5 .1a.68 .68 0 0 0-.7-.6 .68 .68 0 0 0-.6 .8l-.1 .6a1.12 1.12 0 0 1 1.9 .3 1.12 1.12 0 0 1-1.1 1.5 1.34 1.34 0 0 1-1.2-1.7l.1-.8zM179.8 154.9a.73 .73 0 0 0 .1 1.2 .73 .73 0 0 0 1.1-.4 .72 .72 0 0 0-.3-.9 .72 .72 0 0 0-.9 .1z"/>
<path d="M182.4 153.3a1.17 1.17 0 0 1 1.3 0 1.17 1.17 0 0 1 .4 1.2 1.76 1.76 0 0 1-.9 2.1 1.14 1.14 0 0 1-1.3-1.3 2.33 2.33 0 0 1 .5-2zM182.6 153.5a2.66 2.66 0 0 0 0 2.7 .74 .74 0 0 0 .9-.1 .74 .74 0 0 0 .2-.8v-.8a.75 .75 0 0 0-.2-.9 .75 .75 0 0 0-.9-.1z"/>
<path d="M184.7 153.1h.4v.5h-.4zM184.7 154h.4v2.6h-.4z"/>
<path d="M153.6 166a.97 .97 0 0 1 1.3-.1 .97 .97 0 0 1 .2 1.3l-.3 .2a1.07 1.07 0 0 1 .5 1.5 1.07 1.07 0 0 1-1.6 .3 .98 .98 0 0 1-.5-.9 .98 .98 0 0 1 .7-.9 .78 .78 0 0 1-.3-1.4zM153.8 166.7a.56 .56 0 0 0 1.1 0 .56 .56 0 0 0-1.1 0zM153.6 168.3a.75 .75 0 0 0 1.5 0 .75 .75 0 0 0-1.5 0z"/>
<path d="M156.4 166a1.17 1.17 0 0 1 1.3 0 1.17 1.17 0 0 1 .5 1.2 1.76 1.76 0 0 1-.9 2.1 1.14 1.14 0 0 1-1.4-1.3 2.33 2.33 0 0 1 .5-2zM156.7 166.2a2.66 2.66 0 0 0 0 2.7 .74 .74 0 0 0 .8-.1 .74 .74 0 0 0 .2-.8v-.8a.75 .75 0 0 0-.2-.9 .75 .75 0 0 0-.8-.1z"/>
<path d="M160.5 166a1.17 1.17 0 0 1 1.3 0 1.17 1.17 0 0 1 .5 1.2 1.76 1.76 0 0 1-.9 2.1 1.14 1.14 0 0 1-1.4-1.3 2.33 2.33 0 0 1 .5-2zM160.8 166.2a2.66 2.66 0 0 0 0 2.7 .74 .74 0 0 0 .8-.1 .74 .74 0 0 0 .2-.8v-.8a.75 .75 0 0 0-.2-.9 .75 .75 0 0 0-.8-.1z"/>
<path d="M163.2 166a1.17 1.17 0 0 1 1.3 0 1.17 1.17 0 0 1 .5 1.2 1.76 1.76 0 0 1-.9 2.1 1.14 1.14 0 0 1-1.4-1.3 2.33 2.33 0 0 1 .5-2zM163.5 166.2a2.66 2.66 0 0 0 0 2.7 .74 .74 0 0 0 .8-.1 .74 .74 0 0 0 .2-.8v-.8a.75 .75 0 0 0-.2-.9 .75 .75 0 0 0-.8-.1z"/>
<path d="M183.5 166a.97 .97 0 0 1 1.3-.1 .97 .97 0 0 1 .2 1.3l-.3 .2a1.07 1.07 0 0 1 .5 1.5 1.07 1.07 0 0 1-1.6 .3 .98 .98 0 0 1-.5-.9 .98 .98 0 0 1 .6-.9 .78 .78 0 0 1-.2-1.4zM183.7 166.7a.56 .56 0 0 0 1.1 0 .56 .56 0 0 0-1.1 0zM183.5 168.3a.75 .75 0 0 0 1.5 0 .75 .75 0 0 0-1.5 0z"/>
<path d="M191.4 165.8h.4v.5h-.4zM191.4 166.7h.4v2.6h-.4z"/>
<path d="M198 179.2h.5v.5h-.5zM198 180.1h.5v2.6h-.5z"/>
<path d="M157.5 179.6a1.05 1.05 0 0 1 1.1-.4 1.05 1.05 0 0 1 .8 .8l-.5 .1a.68 .68 0 0 0-.7-.6 .68 .68 0 0 0-.6 .8v.6a1.12 1.12 0 0 1 1.8 .3 1.12 1.12 0 0 1-1.1 1.5 1.34 1.34 0 0 1-1.2-1.7l.1-.8zM157.8 181a.73 .73 0 0 0 .1 1.2 .73 .73 0 0 0 1.1-.4 .72 .72 0 0 0-.3-.9 .72 .72 0 0 0-.9 .1z"/>
<path d="M163.1 179.4a1.17 1.17 0 0 1 1.3 0 1.17 1.17 0 0 1 .5 1.2 1.76 1.76 0 0 1-.9 2.1 1.14 1.14 0 0 1-1.4-1.3 2.33 2.33 0 0 1 .5-2zM163.4 179.6a2.66 2.66 0 0 0 0 2.7 .74 .74 0 0 0 .8-.1 .74 .74 0 0 0 .2-.8v-.8a.75 .75 0 0 0-.2-.9 .75 .75 0 0 0-.8-.1z"/>
<path d="M167.2 179.4a1.17 1.17 0 0 1 1.3 0 1.17 1.17 0 0 1 .4 1.2 1.76 1.76 0 0 1-.9 2.1 1.14 1.14 0 0 1-1.3-1.3 2.33 2.33 0 0 1 .5-2zM167.4 179.6a2.66 2.66 0 0 0 0 2.7 .74 .74 0 0 0 .9-.1 .74 .74 0 0 0 .2-.8v-.8a.75 .75 0 0 0-.2-.9 .75 .75 0 0 0-.9-.1z"/>
<path d="M169.9 179.4a1.17 1.17 0 0 1 1.3 0 1.17 1.17 0 0 1 .4 1.2 1.76 1.76 0 0 1-.8 2.1 1.14 1.14 0 0 1-1.4-1.3 2.33 2.33 0 0 1 .5-2zM170.2 179.6a2.66 2.66 0 0 0 0 2.7 .74 .74 0 0 0 .8-.1 .74 .74 0 0 0 .2-.8v-.8a.75 .75 0 0 0-.2-.9 .75 .75 0 0 0-.8-.1z"/>
<path d="M187.1 179.2h.4v2.3h.5v.3h-.5v.9h-.4v-.9h-1.6v-.3zM187.1 179.9l-1.1 1.6h1.1z"/>
<path d="M191.2 179.2h.4v2.3h.4v.3h-.4v.9h-.5v-.9h-1.5v-.3zM191.1 179.9l-1.1 1.6h1.1z"/>
<path d="M193 179.4a1.17 1.17 0 0 1 1.3 0 1.17 1.17 0 0 1 .4 1.2 1.76 1.76 0 0 1-.8 2.1 1.14 1.14 0 0 1-1.4-1.3 2.33 2.33 0 0 1 .5-2zM193.3 179.6a2.66 2.66 0 0 0 0 2.7 .74 .74 0 0 0 .8-.1 .74 .74 0 0 0 .2-.8v-.8a.75 .75 0 0 0-.2-.9 .75 .75 0 0 0-.8-.1z"/>
<path d="M195.5 179.5a1.19 1.19 0 0 1 1.4-.2 1.19 1.19 0 0 1 .6 1.3 1.7 1.7 0 0 1-1.3 2.1l-.4-.1-.4-.3-.1-.4 .4-.1a.71 .71 0 0 0 .8 .5 .71 .71 0 0 0 .5-.8l.1-.5a1.08 1.08 0 0 1-1.6 .3 1.08 1.08 0 0 1-.2-1.6zM195.8 179.8a.77 .77 0 0 0 0 1.1 .77 .77 0 0 0 1.1 0 .77 .77 0 0 0-.1-1.2l-.5-.2z"/>
</g>
<text font-size="5.6" fill="#1a1a1a" x="366.7" y="270">KC-01-1014</text>
<text font-size="5" fill="#1a1a1a" x="288.2" y="285.2">A</text>
<text font-size="4.2" fill="#1a1a1a" x="377.9" y="285.2">2 / 3</text>
<text font-size="4" fill="#1a1a1a" x="283.6" y="265.5">Back Panel</text>
<g font-size="3.4" fill="#1a1a1a">
<text x="308.1" y="285.2">Box</text>
<text x="330.4" y="285.2">2026-11-26</text>
</g>
<g font-size="3.2" fill="#1a1a1a">
<text x="283.6" y="254.2">Part Control Drawing</text>
<text x="355.6" y="254.2">RELEASED</text>
</g>
<text font-size="3" fill="#1a1a1a" x="283.6" y="272.5">Kerbal Controller Mk1 · Main enclosure</text>
<g font-size="2.8" fill="#1a1a1a">
<text x="34.2" y="8.6">1</text>
<text x="84.2" y="8.6">2</text>
<text x="134.2" y="8.6">3</text>
<text x="184.2" y="8.6">4</text>
<text x="234.2" y="8.6">5</text>
<text x="284.2" y="8.6">6</text>
<text x="334.2" y="8.6">7</text>
<text x="384.2" y="8.6">8</text>
<text x="317.4" y="14.3">REVISIONS</text>
<text x="6.6" y="34.1">A</text>
<text x="411.6" y="34.1">A</text>
<text x="6.6" y="80.2">B</text>
<text x="411.6" y="80.2">B</text>
<text x="6.5" y="126.4">C</text>
<text x="411.5" y="126.4">C</text>
<text x="6.5" y="172.6">D</text>
<text x="411.5" y="172.6">D</text>
<text x="195.3" y="198">CUT-OUT LOCATIONS</text>
<text x="6.6" y="218.7">E</text>
<text x="411.6" y="218.7">E</text>
<text x="221.6" y="244.2">KCMk1</text>
<text x="245.6" y="244.2">A3</text>
<text x="259.6" y="244.2">1:4 · mm</text>
<text x="287.6" y="244.2">J. Rostoker</text>
<text x="349.6" y="244.2">J. Kerman</text>
<text x="6.6" y="264.9">F</text>
<text x="411.6" y="264.9">F</text>
<text x="34.2" y="290.6">1</text>
<text x="84.2" y="290.6">2</text>
<text x="134.2" y="290.6">3</text>
<text x="184.2" y="290.6">4</text>
<text x="234.2" y="290.6">5</text>
<text x="284.2" y="290.6">6</text>
<text x="334.2" y="290.6">7</text>
<text x="384.2" y="290.6">8</text>
</g>
<g font-size="2.5" fill="#1a1a1a">
<text x="333.9" y="244.2">2026-11-26</text>
<text x="395.9" y="244.2">2026-11-26</text>
</g>
<g font-size="2.4" fill="#1a1a1a">
<text x="245.6" y="24.9">-</text>
<text x="253.5" y="24.9">Initial release (Fusion drawings)</text>
<text x="356.9" y="24.9">2022-09-18</text>
<text x="388.5" y="24.9">J. Kerman</text>
<text x="245.2" y="30.4">A</text>
<text x="253.5" y="30.4">KC frame; part names and notes brought up to date</text>
<text x="357" y="30.4">2026-11-26</text>
<text x="388.5" y="30.4">J. Kerman</text>
<text x="247.1" y="233">KC-01-1010 ASSY</text>
<text x="281.2" y="233">KC-01-1011 PART</text>
<text x="315.1" y="233">KC-01-1012 PART</text>
<text x="349.1" y="233">KC-01-1013 PART</text>
<text x="383" y="233">KC-01-1014 PART</text>
</g>
<g font-size="2.1" fill="#1a1a1a">
<text x="243.8" y="19.6">REV</text>
<text x="292.8" y="19.6">DESCRIPTION</text>
<text x="360.2" y="19.6">DATE</text>
<text x="388.1" y="19.6">APPROVED</text>
</g>
<g font-size="2" fill="#1a1a1a">
<text x="225.2" y="233">DRAWING</text>
<text x="225.1" y="235.6">PACKAGE</text>
</g>
<g font-size="1.9" fill="#6b6b6b">
<text x="221.2" y="239.6">Project</text>
<text x="245.2" y="239.6">Size</text>
<text x="259.2" y="239.6">Scale / Units</text>
<text x="287.2" y="239.6">Created by</text>
<text x="349.2" y="239.6">Approved by</text>
<text x="283.2" y="248.6">Document type</text>
<text x="355.2" y="248.6">Document status</text>
<text x="283.2" y="258.6">Title</text>
<text x="355.2" y="258.6">DWG No.</text>
<text x="283.2" y="278.6">Rev.</text>
<text x="299.2" y="278.6">Unit</text>
<text x="325.2" y="278.6">Date of issue</text>
<text x="355.2" y="278.6">Sheet</text>
</g>
<g font-size="1.7" fill="#6b6b6b">
<text x="250" y="235.7">Assembly Drawing</text>
<text x="283.1" y="235.7">Part Control Drawing</text>
<text x="317.1" y="235.7">Part Control Drawing</text>
<text x="351.1" y="235.7">Part Control Drawing</text>
<text x="385.1" y="235.7">Part Control Drawing</text>
</g>
</svg>
